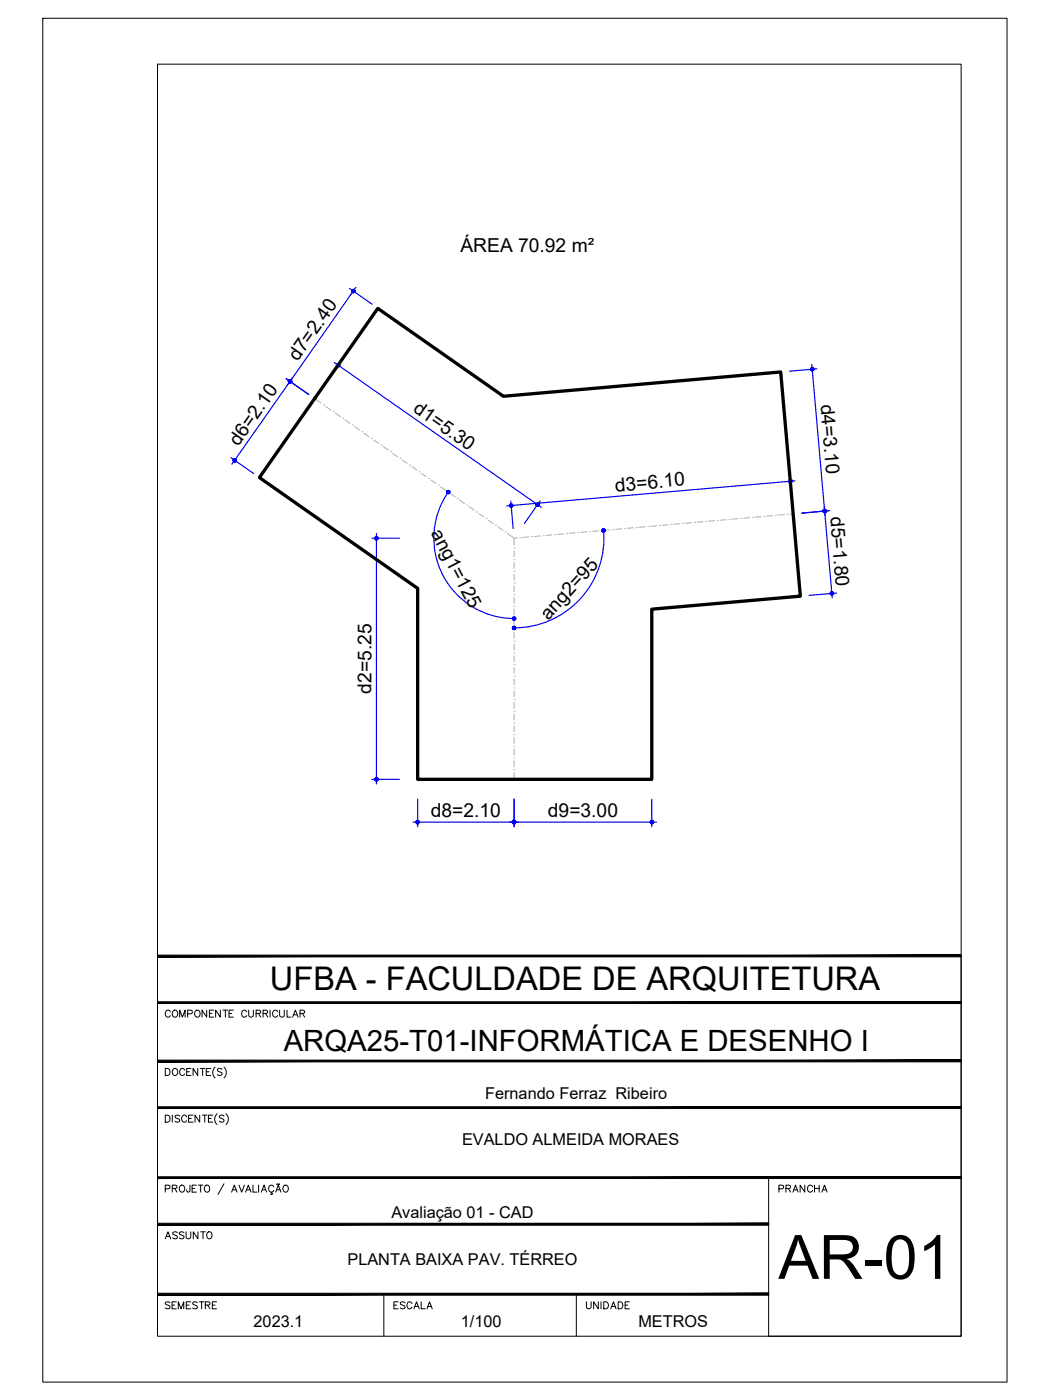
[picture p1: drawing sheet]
<svg xmlns="http://www.w3.org/2000/svg" width="229mm" height="305mm" viewBox="0 0 229 305" stroke-linecap="round" stroke-linejoin="round" font-family="sans-serif">
<!-- layer: ARQ_EIXO CINZA 04 -->
<g fill="none" stroke="#bababa" stroke-width=".25">
<path d="M68.5 86.8l1.4 1M70.4 88.1h.1M71 88.5l1 .7M72.5 89.6h.1M73 90l1.1 .7M74.6 91.1h.1M75.1 91.4l1.1 .8M76.7 92.5h.1M77.2 92.9l1 .7M78.8 94h.1M79.3 94.3l1 .8M80.9 95.4h.1"/>
<path d="M81.4 95.8l1 .7M82.9 96.9h.1M83.4 97.2l1.1 .8M85 98.3h.1M85.5 98.7l1.1 .7M87.1 99.8h.1M87.6 100.2l1 .7M89.2 101.3h.1M89.7 101.6l1 .8M91.2 102.7h.1M91.8 103.1l1 .7M93.3 104.2h.1"/>
<path d="M93.9 104.5l1 .7M95.4 105.6h.1M95.9 106l1.1 .7M97.5 107.1h.1M98 107.4l1.1 .8M99.6 108.5h.1M100.1 108.9l1 .7M101.6 110h.1M102.2 110.4l1 .7M103.7 111.5h.1M104.3 111.8l1 .7M105.8 112.9h.1"/>
<path d="M106.3 113.3l1.1 .7M107.9 114.3h.1M108.4 114.7l1.1 .7M110 115.8h.1M110.5 116.2l1.4 1M111.9 119.3h.1M111.9 119.9v1.3M112.6 117.1l-.7 .1v1.5M113.2 117.1h.1M115.1 116.9l-1.3 .1M115.7 116.8h.1M117.6 116.7l-1.2 .1"/>
<path d="M118.3 116.6h.1M120.1 116.5l-1.2 .1M120.8 116.4h.1M122.7 116.2l-1.3 .1M123.3 116.2h.1M125.2 116l-1.2 .1M125.9 116h.1M127.8 115.8l-1.3 .1M128.4 115.7h.1M130.3 115.6l-1.3 .1M130.9 115.5h.1M132.8 115.4h-1.3"/>
<path d="M133.4 115.3h.1M135.3 115.1l-1.2 .1M136 115.1h.1M137.9 114.9l-1.3 .1M138.5 114.9h.1M140.4 114.7l-1.3 .1M141.1 114.6h.1M142.9 114.5l-1.2 .1M143.6 114.4h.1M145.5 114.3h-1.3M146.1 114.2h.1M148 114l-1.3 .1"/>
<path d="M148.6 114h.1M150.5 113.8l-1.2 .1M151.2 113.7h.1M153 113.6l-1.2 .1M153.7 113.5h.1M155.6 113.4l-1.3 .1M156.2 113.3h.1M158.1 113.2h-1.3M158.7 113.1h.1M160.7 112.9l-1.3 .1M161.3 112.9h.1M163.2 112.7l-1.3 .1"/>
<path d="M163.8 112.6h.1M165.7 112.5l-1.3 .1M166.3 112.4h.1M168.2 112.3l-1.2 .1M168.9 112.2h.1M170.8 112l-1.3 .1M171.4 112h.1M172.7 111.8l-.7 .1M111.9 139.6h.1M111.9 137.1h.1M111.9 134.5h.1M111.9 132h.1"/>
<path d="M111.9 129.5h.1M111.9 126.9h.1M111.9 124.4h.1M111.9 121.8h.1M111.9 122.5v1.2M111.9 125v1.3M111.9 127.6v1.2M111.9 130.1v1.3M111.9 132.6v1.3M111.9 135.2v1.2M111.9 137.7v1.3M111.9 159.9h.1"/>
<path d="M111.9 157.4h.1M111.9 154.9h.1M111.9 152.3h.1M111.9 149.8h.1M111.9 147.2h.1M111.9 144.7h.1M111.9 142.2h.1M111.9 140.3v1.2M111.9 142.8v1.3M111.9 145.3v1.3M111.9 147.9v1.2M111.9 150.4v1.3"/>
<path d="M111.9 153v1.2M111.9 155.5v1.3M111.9 158v1.3M111.9 167.6h.1M111.9 165h.1M111.9 162.5h.1M111.9 160.6v1.2M111.9 163.1v1.3M111.9 165.7v1.2M111.9 168.2v1.5"/>
</g>
<!-- layer: COTA AZUL -->
<g fill="none" stroke="#00f" stroke-width=".25">
<path d="M72.8 78.9l45.1 31.5M74.2 78.7l-3.5 4.9M76.1 62.8l4.9 3.5M77.5 62.6l-14.9 21.3M176.7 79.4l4.5 50.8M50.3 99.7l4.9 3.4M62.3 82.5l4.9 3.4M63.7 82.2l-13.2 18.8M177.8 80.3l-5.9 .5M80.9 117.2h6.1M82 116.2v54.5M97.6 107.1a17.5 17.5 0 0 0 14.4 27.6"/>
<path d="M111.2 109.1l.5 6M117.6 109.1l-3.4 4.9M131.4 115.5a19.5 19.5 0 0 1-19.4 21.2M172 103.8l.5 5.9M173.1 104.7l-62.8 5.5M180.6 111.2l-6 .5M182.1 129.1l-6 .5M80.9 169.7h6.1M89.9 179h53M90.9 174v6M111.9 174v6M141.9 174v6"/>
</g>
<!-- layer: 0 -->
<g fill="#00f" stroke="#00f" stroke-width=".22">
<path d="M73.3 79.2l-.1 .3h.4zM73.2 79.5h.4l-.3 .1zM73.3 79.6l.1 .2 .2-.3z"/>
<path d="M73.6 79.5l-.2 .3h.2zM73.6 79.5l.2 .3h-.2zM73.6 79.5l.2 .3 .1-.1z"/>
<path d="M73.6 79.5l.3 .2 .1-.2zM73.6 79.5l.4-.2v.2zM73.8 79.2l-.2 .3 .4-.2z"/>
<path d="M73.7 79.1l-.1 .4 .2-.3zM73.4 79.2l.3-.1-.1 .4zM73.3 79.2l.3 .3-.2-.3z"/>
<path d="M117 109.9l.3 .2 .1-.2zM117 109.9l.3-.2 .1 .2zM117.2 109.6l-.2 .3 .3-.2z"/>
<path d="M117.1 109.5l-.1 .4 .2-.3zM116.9 109.6l.2-.1-.1 .4zM116.7 109.7l.3 .2-.1-.3z"/>
<path d="M116.7 109.7v.2h.3zM116.7 109.9h.3l-.3 .1zM116.7 110l.1 .2 .2-.3z"/>
<path d="M117 109.9l-.2 .3h.2zM117 109.9l.2 .3h-.2zM117 109.9l.2 .3 .1-.1z"/>
<path d="M81.8 116.8l.2 .4v-.4zM81.8 116.8l.2 .4-.4-.2zM81.6 117v.2h.4z"/>
<path d="M81.6 117.2v.1l.4-.1zM81.6 117.3l.4-.1-.2 .3zM82 117.2l-.2 .3 .2 .1z"/>
<path d="M82 117.2v.4l.1-.1zM82 117.2l.3 .1-.2 .2zM82 117.2l.3 .1v-.1z"/>
<path d="M82 117.2h.3v-.2zM82.1 116.8l.2 .2-.3 .2zM82 116.8v.4l.1-.4z"/>
<path d="M82 169.7v.4l.1-.1zM82 169.7l.3 .1-.2 .2zM82 169.7l.3 .1v-.1z"/>
<path d="M82 169.7h.3v-.2zM82.1 169.3l.2 .2-.3 .2zM82 169.3v.4l.1-.4z"/>
<path d="M81.8 169.3l.2 .4v-.4zM81.8 169.3l.2 .4-.4-.2zM81.6 169.5v.2h.4z"/>
<path d="M81.6 169.7v.1l.4-.1zM81.6 169.8l.4-.1-.2 .3zM82 169.7l-.2 .3 .2 .1z"/>
<path d="M110.9 110.1l.1 .2 .3-.2zM111 110.3l.3-.2-.2 .3zM111.3 110.1l-.2 .3h.2z"/>
<path d="M111.3 110.1v.3h.2zM111.3 110.1l.3 .1-.1 .2zM111.3 110.1l.3 .1 .1-.2z"/>
<path d="M111.3 110.1l.4-.1-.1-.1zM111.5 109.7l.1 .2-.3 .2zM111.3 109.7v.4l.2-.4z"/>
<path d="M111.1 109.8l.2 .3v-.4zM111.1 109.8l.2 .3-.3-.2zM111 109.9l-.1 .2h.4z"/>
<path d="M172.1 104.8l.3-.1v-.2zM172.2 104.4l.2 .1-.3 .3zM172 104.4l.1 .4 .1-.4z"/>
<path d="M171.8 104.4l.3 .4-.1-.4zM171.8 104.4l.3 .4-.4-.2zM171.7 104.6v.2h.4z"/>
<path d="M171.7 104.8v.2l.4-.2zM171.7 105l.4-.2-.2 .3zM172.1 104.8l-.2 .3h.2z"/>
<path d="M172.1 104.8v.3h.2zM172.1 104.8l.3 .1-.1 .2zM172.1 104.8l.3 .1v-.2z"/>
<path d="M176.6 80.1l.2 .3v-.4zM176.6 80.1l.2 .3-.3-.2zM176.5 80.2v.2h.3z"/>
<path d="M176.5 80.4v.2l.3-.2zM176.5 80.6l.3-.2-.1 .3zM176.8 80.4l-.1 .3 .2 .1z"/>
<path d="M176.8 80.4l.1 .4 .1-.1zM176.8 80.4l.4 .2-.2 .1zM176.8 80.4l.4 .2v-.3z"/>
<path d="M176.8 80.4l.4-.1v-.1zM177 80.1l.2 .1-.4 .2zM176.8 80v.4l.2-.3z"/>
<path d="M179.5 111.3l.1 .3 .1-.1zM179.5 111.3l.4 .1-.2 .1zM179.5 111.3l.4 .1v-.2z"/>
<path d="M179.5 111.3l.4-.1-.1-.2zM179.7 110.9l.1 .1-.3 .3zM179.5 110.9v.4l.2-.4z"/>
<path d="M179.3 111l.2 .3v-.4zM179.3 111l.2 .3-.3-.2zM179.2 111.1v.2h.3z"/>
<path d="M179.2 111.3v.2l.3-.2zM179.2 111.5l.3-.2-.1 .3zM179.5 111.3l-.1 .3h.2z"/>
<path d="M179.3 111l.2 .3v-.4zM179.3 111l.2 .3-.3-.2zM179.2 111.1v.2h.3z"/>
<path d="M179.2 111.3v.2l.3-.2zM179.2 111.5l.3-.2-.1 .3zM179.5 111.3l-.1 .3h.2z"/>
<path d="M179.5 111.3l.1 .3 .1-.1zM179.5 111.3l.4 .1-.2 .1zM179.5 111.3l.4 .1v-.2z"/>
<path d="M179.5 111.3l.4-.1-.1-.2zM179.7 110.9l.1 .1-.3 .3zM179.5 110.9v.4l.2-.4z"/>
<path d="M181.1 129.2v.4l.2-.1zM181.1 129.2l.3 .2-.1 .1zM181.1 129.2l.3 .2 .1-.2z"/>
<path d="M181.1 129.2h.4l-.1-.2zM181.3 128.9l.1 .1-.3 .2zM181.1 128.8v.4l.2-.3z"/>
<path d="M180.9 128.9l.2 .3v-.4zM180.9 128.9l.2 .3-.3-.2zM180.8 129l-.1 .2h.4z"/>
<path d="M180.7 129.2l.1 .2 .3-.2zM180.8 129.4l.3-.2-.1 .3zM181.1 129.2l-.1 .3 .1 .1z"/>
<path d="M63.2 82.7v.3l.2-.3zM63 82.7h.2v.3zM62.8 82.8l.4 .2-.2-.3z"/>
<path d="M62.8 82.8v.2h.4zM62.8 83h.4l-.4 .2zM62.8 83.2l.1 .2 .3-.4z"/>
<path d="M63.2 83l-.3 .4h.2zM63.2 83l.1 .4h-.2zM63.2 83l.1 .4 .2-.2z"/>
<path d="M63.2 83l.3 .2v-.1zM63.2 83l.3-.1v.2zM63.4 82.7l-.2 .3 .3-.1z"/>
<path d="M51.1 100.2l-.2 .3 .2 .1zM51.1 100.2l.2 .4h-.2zM51.1 100.2l.2 .4 .1-.1z"/>
<path d="M51.1 100.2l.3 .3 .1-.3zM51.1 100.2l.3-.1 .1 .1zM51.3 99.9l-.2 .3 .3-.1z"/>
<path d="M51.1 99.9v.3l.2-.3zM50.9 99.9h.2v.3zM50.8 100l.3 .2-.2-.3z"/>
<path d="M50.8 100l-.1 .2h.4zM50.7 100.2h.4l-.3 .2zM50.8 100.4l.1 .1 .2-.3z"/>
<path d="M63.2 83l-.3 .4h.2zM63.2 83l.1 .4h-.2zM63.2 83l.1 .4 .2-.2z"/>
<path d="M63.2 83l.3 .2v-.1zM63.2 83l.3-.1v.2zM63.4 82.7l-.2 .3 .3-.1z"/>
<path d="M63.2 82.7v.3l.2-.3zM63 82.7h.2v.3zM62.8 82.8l.4 .2-.2-.3z"/>
<path d="M62.8 82.8v.2h.4zM62.8 83h.4l-.4 .2zM62.8 83.2l.1 .2 .3-.4z"/>
<path d="M77 63l-.1 .4 .2-.3zM76.8 63h.2l-.1 .4zM76.6 63.2l.3 .2-.1-.4z"/>
<path d="M76.6 63.2l-.1 .1 .4 .1zM76.5 63.3l.4 .1-.3 .1zM76.6 63.5l.1 .2 .2-.3z"/>
<path d="M76.9 63.4l-.2 .3 .2 .1zM76.9 63.4l.1 .3-.1 .1zM76.9 63.4l.1 .3 .2-.1z"/>
<path d="M76.9 63.4l.3 .2 .1-.2zM76.9 63.4l.4-.2v.2zM77.1 63.1l-.2 .3 .4-.2z"/>
<path d="M111.9 179h.4l-.1-.2zM112.1 178.6l.1 .2-.3 .2zM111.9 178.6v.4l.2-.4z"/>
<path d="M111.7 178.6l.2 .4v-.4zM111.6 178.8l.1-.2 .2 .4zM111.6 178.8l-.1 .2h.4z"/>
<path d="M111.5 179l.1 .2 .3-.2zM111.6 179.2l.3-.2-.2 .3zM111.9 179l-.2 .3 .2 .1z"/>
<path d="M111.9 179v.4l.2-.1zM111.9 179l.3 .2-.1 .1zM111.9 179l.3 .2 .1-.2z"/>
<path d="M90.6 179v.2l.3-.2zM90.6 179.2l.3-.2-.2 .3zM90.9 179l-.2 .3 .2 .1z"/>
<path d="M90.9 179v.4l.2-.1zM90.9 179l.3 .2-.1 .1zM90.9 179l.3 .2 .1-.2z"/>
<path d="M90.9 179h.4l-.1-.2zM91.1 178.6l.1 .2-.3 .2zM90.9 178.6v.4l.2-.4z"/>
<path d="M90.7 178.6l.2 .4v-.4zM90.6 178.8l.1-.2 .2 .4zM90.6 178.8v.2h.3z"/>
<path d="M141.9 179h.4l-.1-.2zM142.1 178.6l.1 .2-.3 .2zM141.9 178.6v.4l.2-.4z"/>
<path d="M141.7 178.6l.2 .4v-.4zM141.6 178.8l.1-.2 .2 .4zM141.6 178.8v.2h.3z"/>
<path d="M141.6 179v.2l.3-.2zM141.6 179.2l.3-.2-.2 .3zM141.9 179l-.2 .3 .2 .1z"/>
<path d="M141.9 179v.4l.2-.1zM141.9 179l.3 .2-.1 .1zM141.9 179l.3 .2 .1-.2z"/>
<path d="M111.5 179l.1 .2 .3-.2zM111.6 179.2l.3-.2-.2 .3zM111.9 179l-.2 .3 .2 .1z"/>
<path d="M111.9 179v.4l.2-.1zM111.9 179l.3 .2-.1 .1zM111.9 179l.3 .2 .1-.2z"/>
<path d="M111.9 179h.4l-.1-.2zM112.1 178.6l.1 .2-.3 .2zM111.9 178.6v.4l.2-.4z"/>
<path d="M111.7 178.6l.2 .4v-.4zM111.6 178.8l.1-.2 .2 .4zM111.6 178.8l-.1 .2h.4z"/>
<path d="M97.6 106.8v.3l.2-.3zM97.4 106.8h.2v.3zM97.2 106.9l.4 .2-.2-.3z"/>
<path d="M97.2 106.9v.2h.4zM97.2 107.1h.4l-.4 .2zM97.2 107.3l.2 .1 .2-.3z"/>
<path d="M97.6 107.1l-.2 .3 .1 .1zM97.6 107.1l.1 .4h-.2zM97.6 107.1l.1 .4 .2-.1z"/>
<path d="M97.6 107.1l.3 .3 .1-.3zM97.6 107.1l.3-.1 .1 .1zM97.8 106.8l-.2 .3 .3-.1z"/>
<path d="M111.9 134.7h.4l-.1-.2zM112.1 134.4l.1 .1-.3 .2zM111.9 134.3v.4l.2-.3z"/>
<path d="M111.7 134.4l.2 .3v-.4zM111.7 134.4l.2 .3-.3-.2zM111.6 134.5l-.1 .2h.4z"/>
<path d="M111.5 134.7l.1 .2 .3-.2zM111.6 134.9l.3-.2-.2 .3zM111.9 134.7l-.2 .3 .2 .1z"/>
<path d="M111.9 134.7v.4l.2-.1zM111.9 134.7l.3 .2-.1 .1zM111.9 134.7l.3 .2 .1-.2z"/>
<path d="M111.5 136.7l.1 .2 .3-.2zM111.6 136.9l.3-.2-.2 .3zM111.9 136.7l-.2 .3 .2 .1z"/>
<path d="M111.9 136.7v.4l.2-.1zM111.9 136.7l.3 .2-.1 .1zM111.9 136.7l.3 .2 .1-.2z"/>
<path d="M111.9 136.7h.4l-.1-.2zM112.1 136.4l.1 .1-.3 .2zM111.9 136.4v.3l.2-.3z"/>
<path d="M111.7 136.4l.2 .3v-.3zM111.7 136.4l.2 .3-.3-.2zM111.6 136.5l-.1 .2h.4z"/>
<path d="M131.2 115.2l.2 .3v-.4zM131.2 115.2l.2 .3-.3-.2zM131.1 115.3l-.1 .2h.4z"/>
<path d="M131 115.5l.1 .2 .3-.2zM131.1 115.7l.3-.2-.2 .3zM131.4 115.5l-.2 .3 .2 .1z"/>
<path d="M131.4 115.5v.4l.2-.1zM131.4 115.5l.3 .1-.1 .2zM131.4 115.5l.3 .1v-.2z"/>
<path d="M131.4 115.5l.3-.1v-.1zM131.5 115.1l.2 .2-.3 .2zM131.4 115.1v.4l.1-.4z"/>
</g>
<path d="M82.3 67.1l27.3 19.2 60.4-5.3 4.2 48.8-32.3 2.8v37.1h-51v-41.6l-34.4-24.1z" fill="none" stroke="#000" stroke-width=".72"/>
<!-- layer: MRG_EXTERNA -->
<path d="M9.3 4h209.9v296.9h-209.9z" fill="none" stroke="#000" stroke-width=".22"/>
<!-- layer: MRG_INTERNA -->
<path d="M34.3 14h175v276.9h-175z" fill="none" stroke="#000" stroke-width=".22"/>
<!-- layer: SIMB_01 -->
<g fill="#000" stroke="#000" stroke-width=".22">
<path d="M34.3 218.1v.4l175-.4zM34.3 218.5l175-.4v.4z"/>
<path d="M34.3 207.9v.4l175-.4zM34.3 208.3l175-.4v.4z"/>
<path d="M34.3 230.8v.4l175-.4zM34.3 231.2l175-.4v.4z"/>
<path d="M34.3 256.2v.4l175-.4zM34.3 256.6l175-.4v.4z"/>
<path d="M34.3 241v.3l175-.3zM34.3 241.3l175-.3v.3z"/>
<path d="M34.3 266.3v.4l133-.4zM34.3 266.7l133-.4v.4z"/>
<path d="M34.3 282h133v-.4zM34.3 281.6h133l-133 .4z"/>
</g>
<g fill="none" stroke="#000" stroke-width=".22">
<path d="M45 219.9v1.5l-1-1.5v1.5M46.5 219.9h-.9v1.5h.9M48 219.9v1.5l-1.1-1.5v1.5M48.6 219.9h1M49.1 219.9v1.5M50.8 219.9h-.9v1.5h.9M54.1 219.9v1.1l.5 .4h.3l.3-.4v-1.1M58.8 219.9v1.5M60.9 219.9v1.1l.4 .4 .5-.2 .1-1.3M62.5 219.9v1.5h.9M209.3 208.1v82.8h-42v-34.5M36 232.6h.5a.82 .82 0 0 1 .5 .8 .82 .82 0 0 1-.5 .7h-.5z"/>
<path d="M37.1 220.3a.56 .56 0 0 0-.7-.4 .56 .56 0 0 0-.4 .6 .63 .63 0 0 0 .2 .8 .63 .63 0 0 0 .9-.2M37.7 220.1a.72 .72 0 0 1 1 .2 .72 .72 0 0 1-.3 1.1 .72 .72 0 0 1-.9-.4 .72 .72 0 0 1 .2-.9zM37.7 232.8a.72 .72 0 0 1 1 .2 .72 .72 0 0 1-.3 1.1 .72 .72 0 0 1-.9-.4 .72 .72 0 0 1 .2-.9zM39.1 221.4v-1.5l.6 1.5 .6-1.5v1.5M40.2 233a.56 .56 0 0 0-.6-.4 .56 .56 0 0 0-.5 .6 .63 .63 0 0 0 .3 .8 .63 .63 0 0 0 .8-.2M40.6 233.3h.6M40.9 220.7l.9-.1v-.5l-.3-.2h-.6v1.5M41.6 232.6h-1v1.5h1M42.7 220a.71 .71 0 0 1 .9 .7 .71 .71 0 0 1-.9 .7l-.3-.5v-.4zM43.1 232.6v1.5l-1.1-1.5v1.5M43.6 232.6h1M44.1 232.6v1.5"/>
<path d="M44.9 233.3h.6M45.6 220.6h.5M45.9 232.6h-1v1.5h1M46.8 232.3a1.57 1.57 0 0 0 0 2.4M48.3 232.8l-.3-.2-.7 .2 .2 .4 .5 .2 .3 .3v.2l-.3 .2-.7-.2M48.8 232.3a1.57 1.57 0 0 1 0 2.4M49.9 220.6h.5M53.7 220.3a.56 .56 0 0 0-.6-.4 .56 .56 0 0 0-.5 .6 .63 .63 0 0 0 .3 .8 .63 .63 0 0 0 .8-.2M55.8 220.6h.8l.2-.4-.4-.3h-.6v1.5M56.3 220.6l.5 .8M57.3 220.6h.8l.2-.4-.4-.3h-.6v1.5M57.8 220.6l.5 .8"/>
<path d="M60.5 220.3a.56 .56 0 0 0-.7-.4 .56 .56 0 0 0-.4 .6 .63 .63 0 0 0 .2 .8 .63 .63 0 0 0 .9-.2M63.7 221.4l.6-1.5 .6 1.5M63.9 220.9h.7M65.3 220.6h.9l.1-.4-.3-.3h-.7v1.5M65.8 220.6l.5 .8M36 242.8h.5a.82 .82 0 0 1 .5 .7 .82 .82 0 0 1-.5 .8h-.5zM36 258.8l.9-.1 .1-.6-1-.1v1.5M37.5 258.7l1-.1v-.5l-1-.1v1.5M37.5 242.8v1.5M38 258.7l.5 .8M39.1 243l-.3-.2-.7 .2 .2 .4 .7 .3 .1 .2v.2l-.3 .2-.7-.2M39.2 258.2a.72 .72 0 0 1 1 .2 .72 .72 0 0 1-.3 1.1 .72 .72 0 0 1-.9-.4 .72 .72 0 0 1 .2-.9z"/>
<path d="M40.6 243.2a.56 .56 0 0 0-.6-.4 .56 .56 0 0 0-.5 .6 .63 .63 0 0 0 .3 .8 .63 .63 0 0 0 .8-.2M41.1 243.5h.6M41.4 258l-.1 1.4-.4 .1-.2-.1-.1-.4M41.8 258.7h.6M42 242.8h-.9v1.5h.9M42.8 258h-1v1.5h1M43.2 258h1M43.5 242.8v1.5l-1-1.5v1.5M43.7 258v1.5M44.1 242.8h1M44.6 242.8v1.5M44.6 258.2a.63 .63 0 0 1 .8-.1 .63 .63 0 0 1 .2 .9 .57 .57 0 0 1-.5 .6 .57 .57 0 0 1-.6-.6z"/>
<path d="M45.4 243.5h.5M46.3 242.8h-.9v1.5h.9M47.2 242.5a1.57 1.57 0 0 0 0 2.3M48.8 243l-.4-.2-.6 .2 .1 .4 .7 .3 .2 .2v.2l-.4 .2-.6-.2M48.8 257.7l-1.3 2.4M49.2 242.5a1.57 1.57 0 0 1 0 2.3M50.4 259.5l.6-1.5 .6 1.5M50.7 259h.7M52 258l.6 1.5 .6-1.5M53.5 259.5l.6-1.5 .6 1.5M53.7 259h.7M55.1 258v1.5h.9"/>
<path d="M56.3 258v1.5M56.9 259.5l.6-1.5 .5 1.5M57.1 259h.7M59.1 259.5v.3l.2 .2h-.4M59.6 258.4a.6 .6 0 0 0-.9-.3 .6 .6 0 0 0-.2 .9 .54 .54 0 0 0 .4 .5 .54 .54 0 0 0 .7-.3M60 259.5l.6-1.5 .6 1.5M60.2 259h.8M60.3 257.8l-.1 .1M60.3 257.8h.2M60.5 257.8l.1 .1M60.6 257.9h.2M60.9 257.7l-.1 .2"/>
<path d="M61.8 258.2a.72 .72 0 0 1 1 .2 .72 .72 0 0 1-.3 1.1 .72 .72 0 0 1-.9-.4 .72 .72 0 0 1 .2-.9zM83.6 281.8v9.1M125.5 281.8v9.1"/>
</g>
<text font-size="13.3" x="169.5" y="278.4">AR-01</text>
<text font-size="7.1" x="58.8" y="215.6">UFBA - FACULDADE DE ARQUITETURA</text>
<text font-size="6.4" x="61.8" y="228.9">ARQA25-T01-INFORMÁTICA E DESENHO I</text>
<g font-size="4.4">
<text x="168.3" y="260.7">PRANCHA</text>
<text x="34.9" y="270.9">ASSUNTO</text>
<text x="34.9" y="286.1">SEMESTRE</text>
<text x="84.7" y="286.1">ESCALA</text>
<text x="126.3" y="286.1">UNIDADE</text>
</g>
<g font-size="4.2">
<text x="100.2" y="54.8">ÁREA 70.92 m²</text>
<text x="64.8" y="78.8" transform="rotate(-55 64.8 78.8)">d7=2.40</text>
<text x="89.7" y="89.5" transform="rotate(35 89.7 89.5)">d1=5.30</text>
<text x="178.6" y="88.1" transform="rotate(85 178.6 88.1)">d4=3.10</text>
<text x="51.9" y="97.2" transform="rotate(-55 51.9 97.2)">d6=2.10</text>
<text x="134" y="107" transform="rotate(-5 134 107)">d3=6.10</text>
<text x="180.7" y="112.6" transform="rotate(85 180.7 112.6)">d5=1.80</text>
<text x="93.7" y="116.1" transform="rotate(62 93.7 116.1)">ang1=125</text>
<text x="119.4" y="135.2" transform="rotate(-48 119.4 135.2)">ang2=95</text>
<text x="80.9" y="151" transform="rotate(-90 80.9 151)">d2=5.25</text>
<text x="93.8" y="177.9">d8=2.10</text>
<text x="119.3" y="177.9">d9=3.00</text>
</g>
<g font-size="3.5">
<text x="105.6" y="239.3">Fernando Ferraz Ribeiro</text>
<text x="100.6" y="249.3">EVALDO ALMEIDA MORAES</text>
<text x="85.2" y="265.2">Avaliação 01 - CAD</text>
<text x="75.6" y="275.4">PLANTA BAIXA PAV. TÉRREO</text>
<text x="55.2" y="289">2023.1</text>
<text x="100.3" y="289">1/100</text>
<text x="139" y="289">METROS</text>
</g>
</svg>
